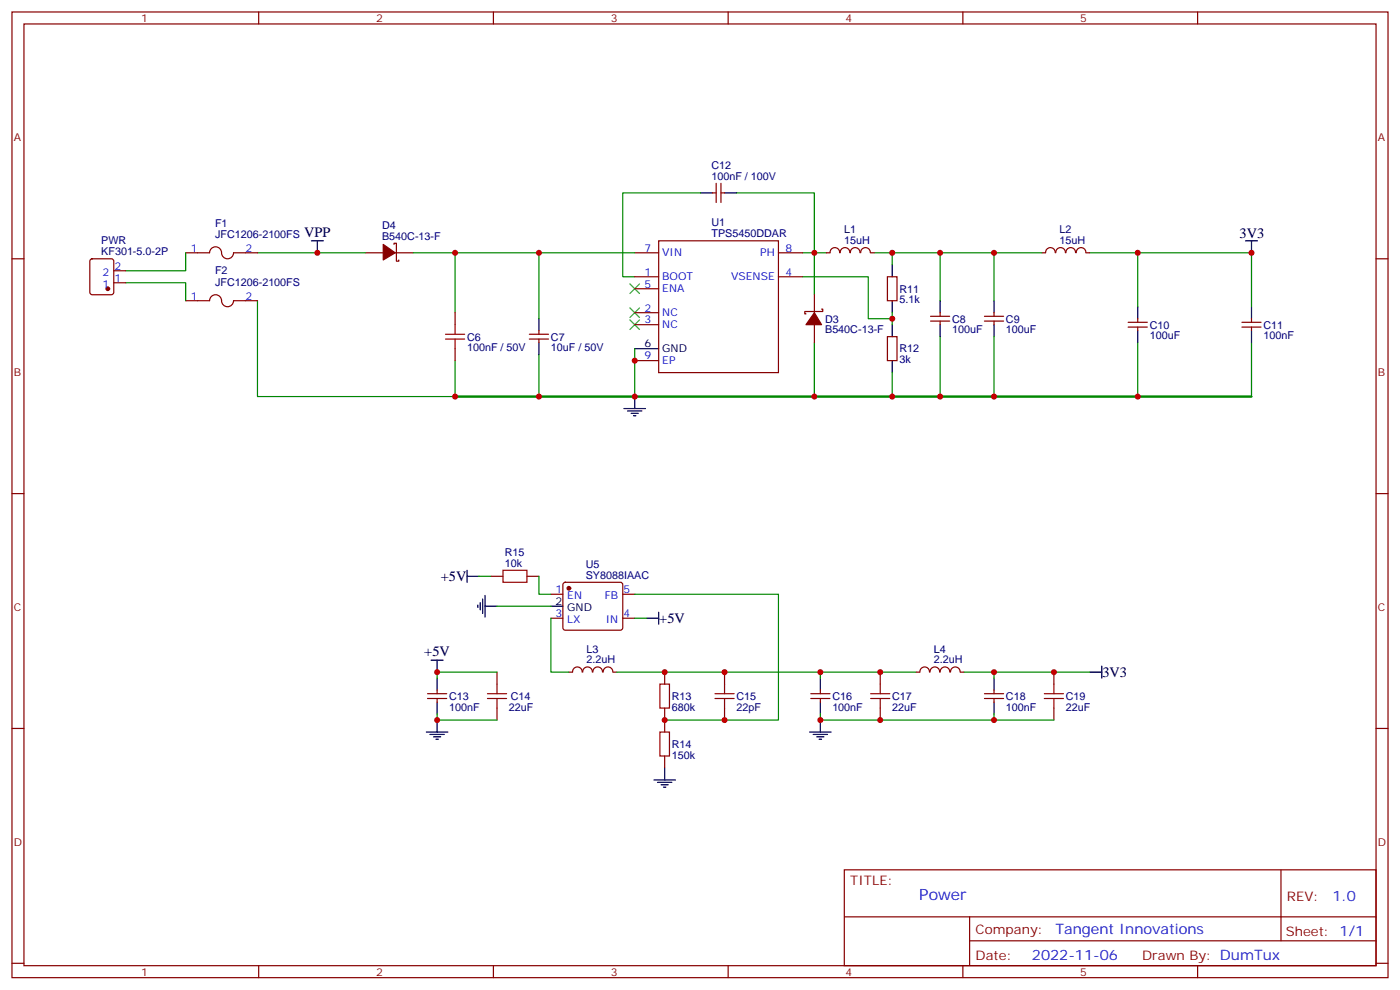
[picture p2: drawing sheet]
<svg xmlns="http://www.w3.org/2000/svg" width="412mm" height="292mm" viewBox="0 0 412 292" stroke-linecap="round" stroke-linejoin="round" font-family="sans-serif">
<g fill="none" stroke="#870000" stroke-width=".35">
<path d="M3.5 3.5h405.4v284.4h-405.4zM7.1 7.1h398.2v277.2h-398.2zM76.2 3.5v3.6M145.3 3.5v3.6M214.5 3.5v3.6M283.6 3.5v3.6M352.8 3.5v3.6M209.9 56.8h1.1M211 54v5.6M212.4 54v5.6M212.4 56.8h1M3.5 76.2h3.6"/>
<path d="M26.7 76.4l.5-.2h5.6l.7 .4v9.5l-.4 .6-5.9 .1-.7-.5v-9.4zM33.5 79.7h3.5M54.7 74.4h7a1.82 1.82 0 0 1 2.1-1.7 1.82 1.82 0 0 1 1.5 2.2 1.76 1.76 0 0 0 2 1.3 1.76 1.76 0 0 0 1.5-1.8h7M107.6 74.4h5.3M116.1 72v-.4h.7v5.3h.7v-.3M116.4 74.4h5.3M187 74.4h7M194 70.9h35.3v38.8h-35.3zM229.3 74.4h7.1M243.4 74.4h1.1M244.5 74.4a1.41 1.41 0 0 1 1.4-1.5 1.41 1.41 0 0 1 1.4 1.5M247.5 74.4a1.41 1.41 0 0 1 1.4-1.5 1.41 1.41 0 0 1 1.4 1.5"/>
<path d="M250.5 74.4a1.41 1.41 0 0 1 1.4-1.5 1.41 1.41 0 0 1 1.4 1.5M253.5 74.4a1.41 1.41 0 0 1 1.4-1.5 1.41 1.41 0 0 1 1.4 1.5M256.5 74.4h1M306.9 74.4h1.1M308 74.4a1.41 1.41 0 0 1 1.4-1.5 1.41 1.41 0 0 1 1.4 1.5M311 74.4a1.41 1.41 0 0 1 1.4-1.5 1.41 1.41 0 0 1 1.4 1.5M314 74.4a1.41 1.41 0 0 1 1.4-1.5 1.41 1.41 0 0 1 1.4 1.5M317 74.4a1.41 1.41 0 0 1 1.4-1.5 1.41 1.41 0 0 1 1.4 1.5M320 74.4h1M405.3 76.2h3.6M33.5 83.3h3.5M54.7 88.5h7a1.82 1.82 0 0 1 2.1-1.7 1.82 1.82 0 0 1 1.5 2.2 1.76 1.76 0 0 0 2 1.3 1.76 1.76 0 0 0 1.5-1.8h7"/>
<path d="M134.1 92.1v3.5M155.9 98.4h5.7M155.9 99.8h5.7M158.7 97.4v1M158.7 99.8v1.1M187 81.5h7M187 85h7M187 92.1h7M187 95.6h7M229.3 81.5h7.1M239.9 86.8v5.3M239.9 95.6v5.3"/>
<path d="M242 91h.4v.7h-5.3v.7h.3M261.4 99.1h2.8v7.1h-2.8zM261.4 81.5h2.8v7h-2.8zM274.1 94.5h5.7M274.1 93.1h5.7M276.9 92.1v1M276.9 94.5v1.1M290 94.5h5.6M290 93.1h5.6M292.8 92.1v1M292.8 94.5v1.1M332.3 96.3h5.7"/>
<path d="M332.3 94.9h5.7M335.1 93.8v1.1M335.1 96.3v1.1M365.8 96.3h5.7M365.8 94.9h5.7M368.7 93.8v1.1M368.7 96.3v1.1M134.1 102.7v3.5M187 106.2h7M3.5 145.3h3.6M405.3 145.3h3.6M144.6 169.7h3.6"/>
<path d="M155.2 169.7h3.5M162.3 175h3.5M166 171.7l.5-.3h16.2l.5 .3 .2 .5v12.7l-.2 .5-.5 .2h-16.2l-.5-.3-.2-.4v-12.7zM183.4 175h3.6M146.4 197.9v3.5M162.3 182h3.5M171.5 197.9a1.41 1.41 0 0 0-1.4-1.5 1.41 1.41 0 0 0-1.4 1.5h-1.1M171.7 197.9a1.41 1.41 0 0 1 1.4-1.5 1.41 1.41 0 0 1 1.4 1.5M174.6 197.9a1.41 1.41 0 0 1 1.5-1.5 1.41 1.41 0 0 1 1.4 1.5M177.7 197.9a1.41 1.41 0 0 1 1.4-1.5 1.41 1.41 0 0 1 1.4 1.5M180.6 197.9h1.1M183.4 182h3.6"/>
<path d="M195.8 197.9v3.5M213.4 197.9v3.5M259.3 197.9v3.5M269.9 197.9h1M271 197.9a1.41 1.41 0 0 1 1.4-1.5 1.41 1.41 0 0 1 1.4 1.5M274 197.9a1.41 1.41 0 0 1 1.4-1.5 1.41 1.41 0 0 1 1.4 1.5M277 197.9a1.41 1.41 0 0 1 1.4-1.5 1.41 1.41 0 0 1 1.4 1.5M280 197.9a1.41 1.41 0 0 1 1.4-1.5 1.41 1.41 0 0 1 1.4 1.5M282.9 197.9h1.1M310.4 197.9v3.5M3.5 214.5h3.6M125.9 205.7h5.7"/>
<path d="M125.9 204.3h5.7M128.8 203.2v1.1M128.8 205.7v1M146.4 208.5v3.5M195.8 208.5v7M213.4 208.5v3.5M238.8 205.7h5.7M238.8 204.3h5.7M241.7 203.2v1.1M241.7 205.7v1M259.3 208.5v3.5M290 205.7h5.6"/>
<path d="M290 204.3h5.6M292.8 203.2v1.1M292.8 205.7v1M310.4 208.5v3.5M405.3 214.5h3.6M195.8 222.6v3.5M248.7 256.1h156.6v28.2h-156.6zM377.3 256.1v20.9M248.7 270h156.5M285.6 277h119.6M285.6 270v14.1M3.5 283.6h3.6"/>
<path d="M76.2 284.3v3.6M145.3 284.3v3.6M214.5 284.3v3.6M283.6 284.3v3.6M352.8 284.3v3.6M405.3 283.6h3.6"/>
</g>
<g fill="#870000" stroke="#870000" stroke-width=".35">
<path d="M239.9 92.1l2.1 3.5h-4.6z"/>
<path d="M112.9 72l3.5 2.4-3.5 2.2z"/>
<circle cx="167.6" cy="173.2" r=".53"/>
<circle cx="31.7" cy="85" r=".53"/>
</g>
<g fill="none" stroke="#000" stroke-width=".35">
<path d="M206.4 56.8h3.5M213.4 56.8h3.6M91.7 70.9h3.5M93.5 70.9v3.5M262.8 78v3.5M366.9 70.9h3.5M368.7 70.9v3.5M158.7 93.8v3.6M262.8 88.5v3.6M262.8 95.6v3.5M276.9 88.5v3.6M276.9 95.6v3.5"/>
<path d="M292.8 88.5v3.6M292.8 95.6v3.5M335.1 90.3v3.5M335.1 97.4v3.5M368.7 90.3v3.5M368.7 97.4v3.5M158.7 100.9v3.5M187 116.8v3.5M187 102.7h7M262.8 106.2v3.5M183.8 120.3h6.3M184.9 121h4.2"/>
<path d="M185.9 121.7h2.1M186.6 122.4h.7M137.6 169.7h3.5M137.6 167.9v3.5M140.8 178.2v.7M141.5 177.4v2.2M142.2 176.4v4.2M142.9 178.5h3.5M142.9 175.3v6.4M162.3 178.5h3.5M127 194.4h3.5M128.8 194.4v3.5"/>
<path d="M128.8 199.7v3.5M190.5 182h3.5M194 180.3v3.5M241.7 199.7v3.5M292.8 199.7v3.5M321 197.9h3.6M324.6 196.1v3.6M125.6 215.5h6.3M126.6 216.3h4.3M127.7 217h2.1M128.4 217.7h.7M128.8 206.7v3.6"/>
<path d="M128.8 212v3.5M238.5 215.5h6.3M239.5 216.3h4.3M240.6 217h2.1M241.3 217.7h.7M241.7 206.7v3.6M241.7 212v3.5M292.8 206.7v3.6M192.6 229.7h6.4M193.7 230.4h4.2M194.7 231.1h2.1M195.4 231.8h.7"/>
<path d="M195.8 226.1v3.6"/>
</g>
<g fill="none" stroke="#008700" stroke-width=".35">
<path d="M206.4 56.8h-23v24.7h3.6M217 56.8h22.9v17.6h-3.5M54.7 74.4v5.3h-17.7M75.8 74.4h31.8M121.7 74.4h65.3M134.1 74.4v17.7M158.7 74.4v19.4M243.4 74.4h-3.5v12.4M257.5 74.4h49.4M262.8 74.4v3.6M276.9 74.4v14.1M292.8 74.4v14.1"/>
<path d="M321 74.4h47.7v15.9M335.1 74.4v15.9M37 83.3h17.7v5.2M75.8 88.5v28.3h58.3v-10.6M236.4 81.5h19.4v12.3h7M262.8 92.1v3.5M276.9 99.1v17.7M292.8 99.1v17.7M158.7 104.4v12.4M187 102.7v14.1M239.9 100.9v15.9M262.8 109.7v7.1"/>
<path d="M335.1 100.9v15.9M368.7 100.9v15.9M141.1 169.7h3.5M146.4 178.5h15.9M158.7 169.7v5.3h3.6M187 175h42.3v37h-33.5M146.4 197.9h-17.6v1.8M162.3 182v15.9h5.3M181.7 197.9h88.2M187 182h3.5M241.7 197.9v1.8M284 197.9h37"/>
<path d="M292.8 197.9v1.8M128.8 210.3v1.7h17.6M241.7 210.3v1.7h68.7M292.8 210.3v1.7"/>
</g>
<g fill="none" stroke="#a10000" stroke-width=".35">
<path d="M131.2 99.8h5.7M131.2 98.4h5.7M134.1 95.6v2.8M134.1 99.8v2.9M148.2 167.9h7v3.5h-7zM143.6 204.3h5.6M143.6 205.7h5.6M146.4 201.4v2.9M146.4 205.7v2.8M194.4 201.4h2.8v7.1h-2.8zM194.4 215.5h2.8v7.1h-2.8zM210.6 204.3h5.7"/>
<path d="M210.6 205.7h5.7M213.4 201.4v2.9M213.4 205.7v2.8M256.5 204.3h5.6M256.5 205.7h5.6M259.3 201.4v2.9M259.3 205.7v2.8M307.6 204.3h5.7M307.6 205.7h5.7M310.4 201.4v2.9M310.4 205.7v2.8"/>
</g>
<path d="M134.1 116.8h234.6" fill="none" stroke="#008700" stroke-width=".71"/>
<path d="M185.6 83.6l2.8 2.8M185.6 94.2l2.8 2.8M185.6 90.7l2.8 2.8M188.4 83.6l-2.8 2.8M188.4 94.2l-2.8 2.8M188.4 90.7l-2.8 2.8" fill="none" stroke="#3c3" stroke-width=".35"/>
<g fill="#c00">
<circle cx="195.8" cy="212" r=".88"/>
<circle cx="213.4" cy="212" r=".88"/>
<circle cx="195.8" cy="197.9" r=".88"/>
<circle cx="213.4" cy="197.9" r=".88"/>
<circle cx="259.3" cy="197.9" r=".88"/>
<circle cx="241.7" cy="197.9" r=".88"/>
<circle cx="259.3" cy="212" r=".88"/>
<circle cx="310.4" cy="197.9" r=".88"/>
<circle cx="292.8" cy="197.9" r=".88"/>
<circle cx="292.8" cy="212" r=".88"/>
<circle cx="241.7" cy="212" r=".88"/>
<circle cx="128.8" cy="197.9" r=".88"/>
<circle cx="128.8" cy="212" r=".88"/>
<circle cx="335.1" cy="116.8" r=".88"/>
<circle cx="335.1" cy="74.4" r=".88"/>
<circle cx="239.9" cy="116.8" r=".88"/>
<circle cx="292.8" cy="74.4" r=".88"/>
<circle cx="276.9" cy="74.4" r=".88"/>
<circle cx="262.8" cy="74.4" r=".88"/>
<circle cx="262.8" cy="93.8" r=".88"/>
<circle cx="262.8" cy="116.8" r=".88"/>
<circle cx="276.9" cy="116.8" r=".88"/>
<circle cx="292.8" cy="116.8" r=".88"/>
<circle cx="158.8" cy="116.8" r=".88"/>
<circle cx="187" cy="116.8" r=".88"/>
<circle cx="134.1" cy="74.4" r=".88"/>
<circle cx="158.8" cy="74.4" r=".88"/>
<circle cx="239.9" cy="74.4" r=".88"/>
<circle cx="187" cy="106.2" r=".88"/>
<circle cx="368.7" cy="74.4" r=".88"/>
<circle cx="93.5" cy="74.4" r=".88"/>
<circle cx="134.1" cy="116.8" r=".88"/>
</g>
<text font-size="4.6" fill="#00f" x="270.8" y="265.1">Power</text>
<g font-size="4.2">
<text x="89.6" y="69.8">VPP</text>
<text x="365.1" y="70.2">3V3</text>
<text x="129.8" y="171.1">+5V</text>
<text x="194.2" y="183.5">+5V</text>
<text x="125" y="193.3">+5V</text>
<text x="324.7" y="199.3">3V3</text>
</g>
<g font-size="4.2" fill="#00f">
<text x="392.5" y="265.4">1.0</text>
<text x="310.9" y="274.9">Tangent Innovations</text>
<text x="304" y="282.7">2022-11-06</text>
</g>
<g font-size="3.9" fill="#800">
<text x="250.5" y="260.7">TITLE:</text>
<text x="379.1" y="265.4">REV:</text>
<text x="287.4" y="274.9">Company:</text>
<text x="378.7" y="275.5">Sheet: 1/1</text>
<text x="287.4" y="282.6">Date:</text>
<text x="336.4" y="282.7">Drawn By: DumTux</text>
</g>
<g font-size="3.2" fill="#800">
<text x="41.6" y="6.5">1</text>
<text x="110.8" y="6.5">2</text>
<text x="179.9" y="6.5">3</text>
<text x="249.1" y="6.5">4</text>
<text x="318.2" y="6.5">5</text>
<text x="4.1" y="41.6">A</text>
<text x="405.9" y="41.6">A</text>
<text x="4.1" y="110.8">B</text>
<text x="405.9" y="110.8">B</text>
<text x="4.1" y="179.9">C</text>
<text x="405.9" y="179.9">C</text>
<text x="4.1" y="249.1">D</text>
<text x="405.9" y="249.1">D</text>
<text x="41.6" y="287.3">1</text>
<text x="110.8" y="287.3">2</text>
<text x="179.9" y="287.3">3</text>
<text x="249.1" y="287.3">4</text>
<text x="318.2" y="287.3">5</text>
</g>
<g font-size="3.2" fill="#000080">
<text x="209.6" y="52.9">100nF / 100V</text>
<text x="209.6" y="49.8">C12</text>
<text x="29.8" y="72">PWR</text>
<text x="63.3" y="70">JFC1206-2100FS</text>
<text x="63.3" y="66.7">F1</text>
<text x="112.6" y="70.6">B540C-13-F</text>
<text x="112.6" y="67.4">D4</text>
<text x="209.6" y="69.8">TPS5450DDAR</text>
<text x="209.6" y="66.7">U1</text>
<text x="248.6" y="71.9">15uH</text>
<text x="248.6" y="68.7">L1</text>
<text x="312.1" y="71.9">15uH</text>
<text x="312.1" y="68.7">L2</text>
<text x="29.8" y="75.1">KF301-5.0-2P</text>
<text x="63.3" y="80.8">F2</text>
<text x="63.3" y="84.1">JFC1206-2100FS</text>
<text x="264.9" y="89.3">5.1k</text>
<text x="264.9" y="86.2">R11</text>
<text x="243.1" y="95">D3</text>
<text x="280.5" y="95">C8</text>
<text x="296.3" y="95">C9</text>
<text x="137.6" y="100.3">C6</text>
<text x="162.3" y="100.3">C7</text>
<text x="243.1" y="98.1">B540C-13-F</text>
<text x="280.5" y="98.1">100uF</text>
<text x="296.3" y="98.1">100uF</text>
<text x="338.7" y="99.9">100uF</text>
<text x="338.7" y="96.7">C10</text>
<text x="372.2" y="99.9">100nF</text>
<text x="372.2" y="96.8">C11</text>
<text x="137.6" y="103.4">100nF / 50V</text>
<text x="162.3" y="103.4">10uF / 50V</text>
<text x="264.9" y="107">3k</text>
<text x="264.9" y="103.8">R12</text>
<text x="148.7" y="166.9">10k</text>
<text x="148.7" y="163.7">R15</text>
<text x="172.5" y="167.3">U5</text>
<text x="172.5" y="170.4">SY8088IAAC</text>
<text x="172.8" y="195.3">2.2uH</text>
<text x="172.8" y="192.2">L3</text>
<text x="275.1" y="195.3">2.2uH</text>
<text x="275.1" y="192.2">L4</text>
<text x="132.3" y="209.3">100nF</text>
<text x="132.3" y="206.1">C13</text>
<text x="149.9" y="209.3">22uF</text>
<text x="150.4" y="206.1">C14</text>
<text x="197.9" y="209.2">680k</text>
<text x="197.9" y="206.1">R13</text>
<text x="217" y="209.3">22pF</text>
<text x="217" y="206.1">C15</text>
<text x="245.2" y="209.3">100nF</text>
<text x="245.2" y="206.1">C16</text>
<text x="262.8" y="209.3">22uF</text>
<text x="262.8" y="206.2">C17</text>
<text x="296.3" y="209.3">100nF</text>
<text x="296.3" y="206.1">C18</text>
<text x="314" y="209.3">22uF</text>
<text x="314" y="206.2">C19</text>
<text x="197.9" y="220.2">R14</text>
<text x="197.9" y="223.4">150k</text>
</g>
<g font-size="3.2" fill="#00f">
<text x="56.2" y="74.1">1</text>
<text x="72.3" y="74.1">2</text>
<text x="189.9" y="74.1">7</text>
<text x="195.1" y="75.5">VIN</text>
<text x="223.9" y="75.5">PH</text>
<text x="231.4" y="74.1">8</text>
<text x="30.2" y="81.1">2</text>
<text x="33.7" y="82.9">1</text>
<text x="33.7" y="79.4">2</text>
<text x="189.9" y="81.1">1</text>
<text x="195.1" y="82.5">BOOT</text>
<text x="215.4" y="82.5">VSENSE</text>
<text x="231.4" y="81.1">4</text>
<text x="30.2" y="84.7">1</text>
<text x="56.2" y="88.2">1</text>
<text x="72.3" y="88.2">2</text>
<text x="189.9" y="84.7">5</text>
<text x="195.1" y="86.1">ENA</text>
<text x="189.9" y="91.7">2</text>
<text x="189.9" y="95.2">3</text>
<text x="195.1" y="93.1">NC</text>
<text x="195.1" y="96.7">NC</text>
<text x="189.9" y="105.8">9</text>
<text x="195.1" y="107.2">EP</text>
<text x="163.6" y="174.6">1</text>
<text x="167.1" y="176.4">EN</text>
<text x="178.1" y="176.4">FB</text>
<text x="183.6" y="174.6">5</text>
<text x="163.6" y="181.7">3</text>
<text x="167.1" y="183.4">LX</text>
<text x="178.4" y="183.4">IN</text>
<text x="183.6" y="181.7">4</text>
</g>
<g font-size="3.2">
<text x="189.9" y="102.3">6</text>
<text x="195.1" y="103.7">GND</text>
<text x="163.6" y="178.2">2</text>
<text x="167.1" y="179.9">GND</text>
</g>
</svg>
